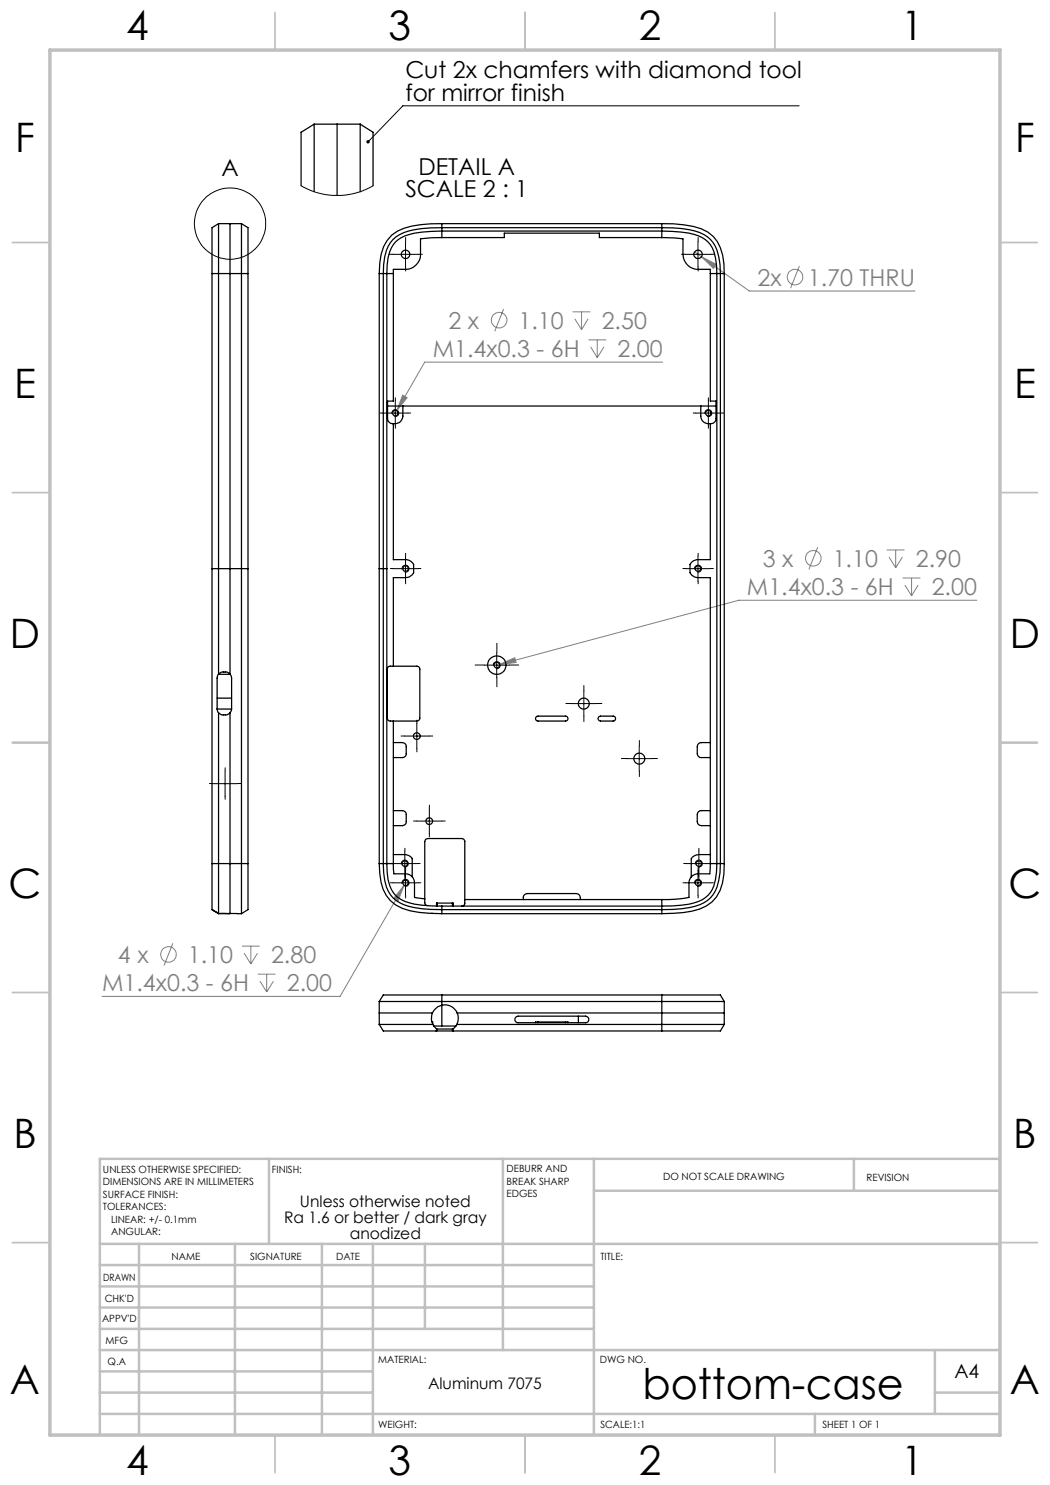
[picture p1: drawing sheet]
<svg xmlns="http://www.w3.org/2000/svg" width="210mm" height="297mm" viewBox="0 0 210 297" stroke-linecap="round" stroke-linejoin="round" font-family="sans-serif">
<g fill="none" stroke="#808080" stroke-width=".2">
<path d="M138.9 50.4l1.4 1M140.3 51.4l3 1.5-.6 .8zM140.3 51.4l9.6 6.8h33.1M159.9 53.2l-1.8 4.4M80.5 79l.9 .5-2.1 2.7zM100.7 61.8l-1.7 4.4M114.5 62.4h3.6M115 63.8l1.3 2.1M116.3 62.4v3.5M117.6 63.8l-1.3 2.1M117.7 68h3.5M118.1 69.4l1.4 2.1"/>
<path d="M119.5 68v3.5M120.8 69.4l-1.3 2.1M132.5 72.4h-47.6l-5.6 9.8M163.5 109.4l-1.7 4.5M177.3 110h3.6M177.8 111.4l1.3 2.2M179.1 110v3.6M180.5 111.4l-1.4 2.2M180.5 115.6h3.6M181 117l1.3 2.2M182.3 115.6v3.6M183.6 117l-1.3 2.2"/>
<path d="M99.9 132.9l3-1.4 .3 1zM195.4 120h-47.6l-47.9 12.9M80.8 177.1l-1.2 3.1-.9-.5zM80.8 177.1l-12.8 22.2h-47.6M34.6 188.7l-1.8 4.4M48.4 189.2h3.5M48.8 190.6l1.4 2.2M50.2 189.2v3.6M51.5 190.6l-1.3 2.2M51.5 194.8h3.6M52 196.2l1.3 2.2M53.3 194.8v3.6"/>
<path d="M54.7 196.2l-1.4 2.2"/>
<circle cx="159" cy="55.4" r="1.55"/>
<circle cx="99.8" cy="64" r="1.56"/>
<circle cx="162.7" cy="111.7" r="1.56"/>
<circle cx="33.7" cy="190.9" r="1.56"/>
</g>
<g fill="none" stroke="#000" stroke-width=".2">
<path d="M159.8 21.2h-79.2l-7 7.2M78.6 50.9h5M81.1 48.4v5M137.1 50.9h5M139.6 48.4v5M76.6 82.6h5M78.4 82.8a.7 .7 0 0 1 .6-.9 .7 .7 0 0 1 .8 .8 .7 .7 0 0 1-.9 .6M79.1 80.1v5M139.2 82.6h4.9M141 82.8a.71 .71 0 0 1 .6-.9 .71 .71 0 0 1 .8 .8 .71 .71 0 0 1-.9 .6M141.7 80.1v5M78.6 113.7h5"/>
<path d="M80.4 113.9a.7 .7 0 0 1 .6-.9 .7 .7 0 0 1 .8 .8 .7 .7 0 0 1-.9 .6M81.1 111.2v5M137.1 113.7h5M138.9 113.9a.7 .7 0 0 1 .6-.9 .7 .7 0 0 1 .8 .8 .7 .7 0 0 1-.9 .6M139.6 111.2v5M96.9 133h4.9M98.7 133.2a.71 .71 0 0 1 .6-.9 .71 .71 0 0 1 .8 .8 .71 .71 0 0 1-.9 .6M99.3 130.5v5M116.8 138.2v5M42.5 156.7h5M45 154.2v5M80.9 147.2h5"/>
<path d="M83.4 144.7v5M114.3 140.7h5M125.3 151.7h5.1M127.8 149.2v5M78.5 172.7h5M78.6 176.6h5M80.3 172.9a.7 .7 0 0 1 .6-.9 .7 .7 0 0 1 .8 .8 .7 .7 0 0 1-.9 .6M80.4 176.7a.7 .7 0 0 1 .6-.8 .7 .7 0 0 1 .8 .7 .7 .7 0 0 1-.9 .6M81 170.2v5M81.1 174.1v5M83.4 164.2h5M85.9 161.7v5"/>
<path d="M137.1 176.6h5M137.3 172.7h5M138.9 176.7a.7 .7 0 0 1 .6-.8 .7 .7 0 0 1 .8 .7 .7 .7 0 0 1-.9 .6M139.1 172.9a.7 .7 0 0 1 .6-.9 .7 .7 0 0 1 .8 .8 .7 .7 0 0 1-.9 .6M139.6 174.1v5M139.8 170.2v5"/>
<circle cx="46" cy="44.7" r="7.1"/>
</g>
<g fill="none" stroke="#000" stroke-width=".2" stroke-dasharray="15.2 1.3 1.3 1.3">
<path d="M78.6 50.9h-.8M81.1 48.4v-.9M81.1 53.4v.8M83.6 50.9h.9M137.1 50.9h-.8M139.6 48.4v-.9M139.6 53.4v.8M142.1 50.9h.9M76.6 82.6h-.6M79.1 80.1v-.5M79.1 85.1v.6M81.6 82.6h.5"/>
<path d="M139.2 82.6h-.6M141.7 80.1v-.5M141.7 85.1v.6M144.2 82.6h.5M78.6 113.7h-.5M81.1 111.2v-.5M81.1 116.2v.6M83.6 113.7h.6M137.1 113.7h-.5M139.6 111.2v-.5M139.6 116.2v.6M142.1 113.7h.6"/>
<path d="M96.9 133h-1.9M99.4 130.5v-1.8M99.4 135.5v1.9M101.9 133h1.8M116.8 138.2v-1.1M42.5 156.7h-.6M45 154.2v-.6M45 159.2v.7M47.5 156.7h.7M80.9 147.2h-.7M83.4 144.7v-.7M83.4 149.7v.7"/>
<path d="M85.9 147.2h.7M114.3 140.7h-1.1M116.8 143.2v1.1M119.3 140.7h1.1M125.4 151.7h-1.1M127.9 149.2v-1.1M127.9 154.2v1.1M130.4 151.7h1.1M78.5 172.7h-.6M78.6 176.6h-.5M81 170.2v-.5M81 175.2v.6"/>
<path d="M81.1 174.1v-.6M81.1 179.1v.5M83.4 164.2h-.7M83.5 172.7h.5M83.6 176.6h.6M85.9 161.7v-.7M85.9 166.7v.7M88.4 164.2h.7M137.1 176.6h-.5M137.3 172.7h-.6M139.6 174.1v-.6M139.6 179.1v.5"/>
<path d="M139.8 170.2v-.5M139.8 175.2v.6M142.1 176.6h.6M142.3 172.7h.5"/>
</g>
<g fill="none" stroke="#c0c0c0" stroke-width=".35">
<path d="M55 2.5v7.5M105 2.5v7.5M155 2.5v7.5M2.5 48.5h7.5M200 48.5h7.5M2.5 98.5h7.5M200 98.5h7.5M2.5 148.5h7.5M200 148.5h7.5M2.5 198.5h7.5M200 198.5h7.5M2.5 248.5h7.5"/>
<path d="M200 248.5h7.5M55 287v7.5M105 287v7.5M155 287v7.5"/>
</g>
<g fill="none" stroke="#c0c0c0" stroke-width=".5">
<path d="M53.8 231.8v17M100.6 231.8v38.2M118.8 231.8v55.2M118.8 238.2h81.2M170.8 231.8v6.4M200 231.8h-180v55.2M20 248.8h180M20 257.3h98.8M20 253h98.8M27.8 248.8v38.2M47 248.8v38.2M64.4 248.8v38.2"/>
<path d="M74.6 248.8v38.2M85 248.8v17M20 265.8h98.8M20 261.5h98.8M20 278.5h54.6M20 274.3h54.6M20 270h180M187 278.5h13M187 270v12.8M20 282.8h180M163 282.8v4.2"/>
</g>
<path d="M10 10h190v277h-190z" fill="none" stroke="#c0c0c0" stroke-width=".7"/>
<path d="M73.4 28.1a.34 .34 0 0 1 .5 0 .34 .34 0 0 1-.1 .5 .34 .34 0 0 1-.4 0l.2-.2-.3 .1z" fill="#000"/>
<path d="M80.8 177.1l-2.1 2.6 .9 .5zM99.9 132.9l3.3-.4-.3-1zM80.5 79l-1.2 3.2 2.1-2.7zM140.3 51.4l2.4 2.3 .6-.8z" fill="#808080"/>
<g fill="none" stroke="#000" stroke-width=".25">
<path d="M62.8 24.8l-2.6 1.7v10.6M62.8 24.8v13.5M62.8 24.8h9.2M67.4 24.8v14.3M72 24.8v13.5M72 24.8l2.6 1.7v10.6M42.4 54.7h7.2M42.4 54.7v118M43.7 44.7l-1.3 .8v9.2M43.7 44.7v90.1M43.7 44.7h4.6M46 44.7v90.1"/>
<path d="M48.3 44.7v138M48.3 44.7l1.3 .8v9.2M49.6 54.7v118M75.8 54.7h2.9M75.8 54.7v118M78.6 47.9a9 9 0 0 1 5.7-2.2l4.1-.2h44a17.3 17.3 0 0 1 8.4 1.4 5.9 5.9 0 0 1 3 4.5l.3 3.3v118a11.5 11.5 0 0 1-1.5 6.2 6.9 6.9 0 0 1-4.6 2.6l-1.6 .2-4 .2h-44a17.3 17.3 0 0 1-8.5-1.4 5.8 5.8 0 0 1-3-4.4l-.2-3.4v-118a10.8 10.8 0 0 1 1.4-6.2zM78.7 54.7v25.5h-1.2v3.5a1.26 1.26 0 0 0 1.8 1l.8-.4 .4-.8 .1-2.3M79.1 48.4a8.3 8.3 0 0 1 5.3-2l4-.2h44a22.9 22.9 0 0 1 7.3 1 5.2 5.2 0 0 1 3.4 4.3l.3 3.2v118a10.6 10.6 0 0 1-1.3 5.8 6.3 6.3 0 0 1-4.3 2.3l-3.3 .4h-2.1h-44a21.8 21.8 0 0 1-7.4-.9 5.2 5.2 0 0 1-3.4-4.4l-.2-3.2v-118a9.8 9.8 0 0 1 1.3-5.8zM88.4 44.7a20.5 20.5 0 0 0-8.9 1.5 7.3 7.3 0 0 0-3.5 6.4l-.2 2.1M88.4 47.5l-4.3 .3v3.1a3 3 0 0 1-3 3h-2.4v.8M88.4 44.7v2.8M88.4 44.7h44"/>
<path d="M88.4 47.5h12.5v-.9h19v.9h12.5M132.4 44.7a23.4 23.4 0 0 1 7.8 1.1 6.6 6.6 0 0 1 4.3 5.2l.3 1.7 .1 2M132.4 47.5l4.2 .3v3.1a3 3 0 0 0 3 3h2.4l.1 .8M132.4 44.7v2.8M142.1 54.7v25.5h1.1v3.5a1.23 1.23 0 0 1-1.8 1l-.6-.2-.5-.7-.1-2.6M142.1 54.7h2.8M144.9 54.7v118M77.5 81.2h65.7M78.7 84.7v27.2h2.4a1.78 1.78 0 0 1 1.6 1v1.6a1.9 1.9 0 0 1-1.6 1h-2.4v17.7M142.1 84.7v27.2h-2.5a1.78 1.78 0 0 0-1.6 1v1.6a1.91 1.91 0 0 0 1.6 1h2.5v57.2M42.4 113.7h7.2M75.8 113.7h1.6"/>
<path d="M43.4 139.6h2.9M43.7 134.9h2.3M43.7 134.8l-.3 .6v6.6l.3 .6M43.7 134.8l.1-.1a1.58 1.58 0 0 1 1.5-.3l.7 .4M46 134.8l.3 .7v6.3l-.3 .8M77.6 133.4l.3-.2h5.5a.55 .55 0 0 1 .6 .6v9.8a.6 .6 0 0 1-.6 .6h-5.3a.6 .6 0 0 1-.6-.6v-9.9zM43.4 141.8h2.9M43.7 142.6v40.1M43.7 142.6l.1 .1a1.58 1.58 0 0 0 1.5 .3l.7-.4M46 142.6v40.1M78.7 148.5h1.8a.78 .78 0 0 1 .7 .8v1.4a.73 .73 0 0 1-.7 .8h-1.8M78.7 144.2v28.5"/>
<path d="M107.2 143.4l.4-.2h5.5a.49 .49 0 0 1 .5 .5 .49 .49 0 0 1-.5 .5h-5.7a.48 .48 0 0 1-.2-.8zM119.8 143.4l.3-.2h2.5a.49 .49 0 0 1 .5 .5 .49 .49 0 0 1-.5 .5h-2.5l-.3-.1a.44 .44 0 0 1 0-.7zM142.1 148.5h-1.8a.85 .85 0 0 0-.8 .8v1.4a.78 .78 0 0 0 .8 .8h1.8M42.4 172.7v9.2M42.4 172.7h7.2M49.6 172.7v9.2l-1.3 .8M75.8 172.7a10.6 10.6 0 0 0 2.3 7.4 9.4 9.4 0 0 0 5.8 2.4l4.5 .2M75.8 172.7h2.9M78.7 172.7l.1 2.1h2.3a1.81 1.81 0 0 1 1.8 1.8v2.9l2 .3M78.7 170.9h2.3a1.72 1.72 0 0 1 1.4 .8v3.7M78.7 162.1h1.8a.73 .73 0 0 1 .7 .8v1.4a.78 .78 0 0 1-.7 .8h-1.8M93 179.9h39.4"/>
<path d="M104.7 179.9a.91 .91 0 0 1 .7-1.2h9.9a.92 .92 0 0 1 .8 1.2M132.4 179.9v2.8M142.1 172.7l-.1 2.1h-2.4a1.81 1.81 0 0 0-1.8 1.8v2.9l-2.7 .3-2.7 .1M142.1 170.9h-2.3a1.85 1.85 0 0 0-1.5 .8v3.7M142.1 162.1h-1.8a.78 .78 0 0 0-.8 .8v1.4a.85 .85 0 0 0 .8 .8h1.8M142.1 172.7h2.8M144.9 172.7a10 10 0 0 1-2.5 7.7 10.1 10.1 0 0 1-5.8 2.1l-4.2 .2M42.4 181.9l.4 .2M42.8 182.1l.9 .6M42.8 182.1a3.1 3.1 0 0 0 2.6 .6h.6M43.7 182.7h2.3M46 182.7h2.3"/>
<path d="M85.4 181.1l-.3-.2-.2-.4v-12.2a.6 .6 0 0 1 .6-.6h6.9a.6 .6 0 0 1 .6 .6v12.3a.6 .6 0 0 1-.6 .6M86.3 182.7h.3M87.3 181.2v-.6h3.3v.6M87.3 180.6v.6M87.4 180.6v.6M88.4 199h-11.7l-.9 1.3M88.4 199v6.2M88.4 199h44M88.4 181.2v1.5M88.4 182.7h44M90.5 180.6v.6M90.6 180.6v.6"/>
<path d="M132.4 199h11.7l.8 1.3M132.4 199v7.2M75.8 202.6h10.7M75.8 200.3h69.1M75.8 204.9h10.8M75.8 204.9l.9 1.3h10.5M75.8 200.3v4.6M86.4 204.4h.1v.4M86.5 202.6a2.7 2.7 0 0 1 2.5-1.6 2.7 2.7 0 0 1 2.4 1.6M86.5 202.6l-.2 1.4 .3 .9M86.6 204.9l.8 .9v.3l-.2 .1M86.7 205.2h4.5"/>
<path d="M87.2 206.2h45.2M87.3 205.8h3.3M91.4 204.9h53.5M91.4 204.9l-.9 .9v.3l.2 .1M91.4 202.6a2.78 2.78 0 0 1 0 2.3M91.4 202.6h53.5M103.2 203.4l.4-.2h13.5a.65 .65 0 0 1 .7 .7 .65 .65 0 0 1-.7 .6h-13.5a.64 .64 0 0 1-.6-.4 .64 .64 0 0 1 .2-.7zM107.6 204.4h-.5v.1M107.6 204.4h5.5M107.6 204.4v.1M113.1 204.4h.5v.1M113.1 204.4v.1"/>
<path d="M115.7 203.2v1.3M144.9 204.9l-.8 1.3h-11.7M144.9 200.3v4.6"/>
<circle cx="81.1" cy="50.9" r=".84"/>
<circle cx="139.6" cy="50.9" r=".85"/>
<circle cx="79.1" cy="82.6" r=".55"/>
<circle cx="141.7" cy="82.6" r=".54"/>
<circle cx="81.1" cy="113.7" r=".56"/>
<circle cx="139.6" cy="113.7" r=".56"/>
<circle cx="99.3" cy="133" r=".56"/>
<circle cx="99.4" cy="133" r="1.85"/>
<circle cx="83.4" cy="147.2" r=".67"/>
<circle cx="116.8" cy="140.7" r="1.11"/>
<circle cx="127.9" cy="151.7" r="1.11"/>
<circle cx="81" cy="172.7" r=".54"/>
<circle cx="81.1" cy="176.6" r=".55"/>
<circle cx="85.9" cy="164.2" r=".68"/>
<circle cx="139.6" cy="176.6" r=".55"/>
<circle cx="139.8" cy="172.7" r=".54"/>
</g>
<path d="M60.2 37.1l3 1.4 3.3 .6 2.3-.1 1.9-.3 1.9-.6 2-1" fill="none" stroke="#000" stroke-width=".2"/>
<text font-size="8.5" x="128.5" y="279.7">bottom-case</text>
<g font-size="8.1">
<text x="25.2" y="8">4</text>
<text x="77.7" y="8">3</text>
<text x="127.7" y="8">2</text>
<text x="180.2" y="8">1</text>
<text x="3" y="30.4">F</text>
<text x="203" y="30.4">F</text>
<text x="2.8" y="79.6">E</text>
<text x="202.8" y="79.6">E</text>
<text x="2" y="129.6">D</text>
<text x="202" y="129.6">D</text>
<text x="1.7" y="179.6">C</text>
<text x="201.7" y="179.6">C</text>
<text x="2.7" y="229.6">B</text>
<text x="202.7" y="229.6">B</text>
<text x="2" y="278.9">A</text>
<text x="202" y="278.9">A</text>
<text x="25.2" y="295">4</text>
<text x="77.7" y="295">3</text>
<text x="127.7" y="295">2</text>
<text x="180.2" y="295">1</text>
</g>
<g font-size="4.7">
<text x="81.1" y="15.6">Cut 2x chamfers with diamond tool</text>
<text x="81.1" y="20.1">for mirror finish</text>
<text x="44.3" y="35.2">A</text>
<text x="83.7" y="34.9">DETAIL A</text>
<text x="81.1" y="39.5">SCALE 2 : 1</text>
</g>
<g font-size="4.7" fill="#808080">
<text x="151.5" y="57.1">2x</text>
<text x="161.6" y="57.1">1.70 THRU</text>
<text x="89.7" y="65.7">2 x</text>
<text x="103.7" y="65.7">1.10</text>
<text x="120.3" y="65.7">2.50</text>
<text x="86.6" y="71.3">M1.4x0.3 - 6H</text>
<text x="123.5" y="71.3">2.00</text>
<text x="152.6" y="113.4">3 x</text>
<text x="166.5" y="113.4">1.10</text>
<text x="183.2" y="113.4">2.90</text>
<text x="149.4" y="119">M1.4x0.3 - 6H</text>
<text x="186.3" y="119">2.00</text>
<text x="23.6" y="192.6">4 x</text>
<text x="37.6" y="192.6">1.10</text>
<text x="54.2" y="192.6">2.80</text>
<text x="20.4" y="198.2">M1.4x0.3 - 6H</text>
<text x="57.4" y="198.2">2.00</text>
</g>
<text font-size="3.9" x="190.9" y="275.5">A4</text>
<g font-size="3.2">
<text x="56.8" y="244.6">Ra 1.6 or better / dark gray</text>
<text x="60" y="241.4">Unless otherwise noted</text>
<text x="70" y="247.7">anodized</text>
<text x="85.6" y="277.9">Aluminum 7075</text>
</g>
<g font-size="2">
<text x="20.6" y="234.6">UNLESS OTHERWISE SPECIFIED:</text>
<text x="20.6" y="237.1">DIMENSIONS ARE IN MILLIMETERS</text>
<text x="20.6" y="239.6">SURFACE FINISH:</text>
<text x="54.4" y="234.6">FINISH:</text>
<text x="101.3" y="234.5">DEBURR AND</text>
<text x="101.3" y="237">BREAK SHARP</text>
<text x="101.3" y="239.5">EDGES</text>
<text x="132.6" y="236">DO NOT SCALE DRAWING</text>
<text x="173.3" y="236.2">REVISION</text>
<text x="20.6" y="242.1">TOLERANCES:</text>
<text x="22.2" y="244.6">LINEAR: +/- 0.1mm</text>
<text x="22.2" y="247.1">ANGULAR:</text>
<text x="34.3" y="252">NAME</text>
<text x="50" y="251.9">SIGNATURE</text>
<text x="67.2" y="251.9">DATE</text>
<text x="120.1" y="251.9">TITLE:</text>
<text x="20.6" y="256.1">DRAWN</text>
<text x="20.9" y="260.3">CHK'D</text>
<text x="20.4" y="264.4">APPV'D</text>
<text x="21.1" y="268.8">MFG</text>
<text x="21.5" y="273">Q.A</text>
<text x="75.6" y="272.5">MATERIAL:</text>
<text x="120" y="272.5">DWG NO.</text>
<text x="75.6" y="285.5">WEIGHT:</text>
<text x="120.1" y="285.6">SCALE:1:1</text>
<text x="164.5" y="285.6">SHEET 1 OF 1</text>
</g>
</svg>
